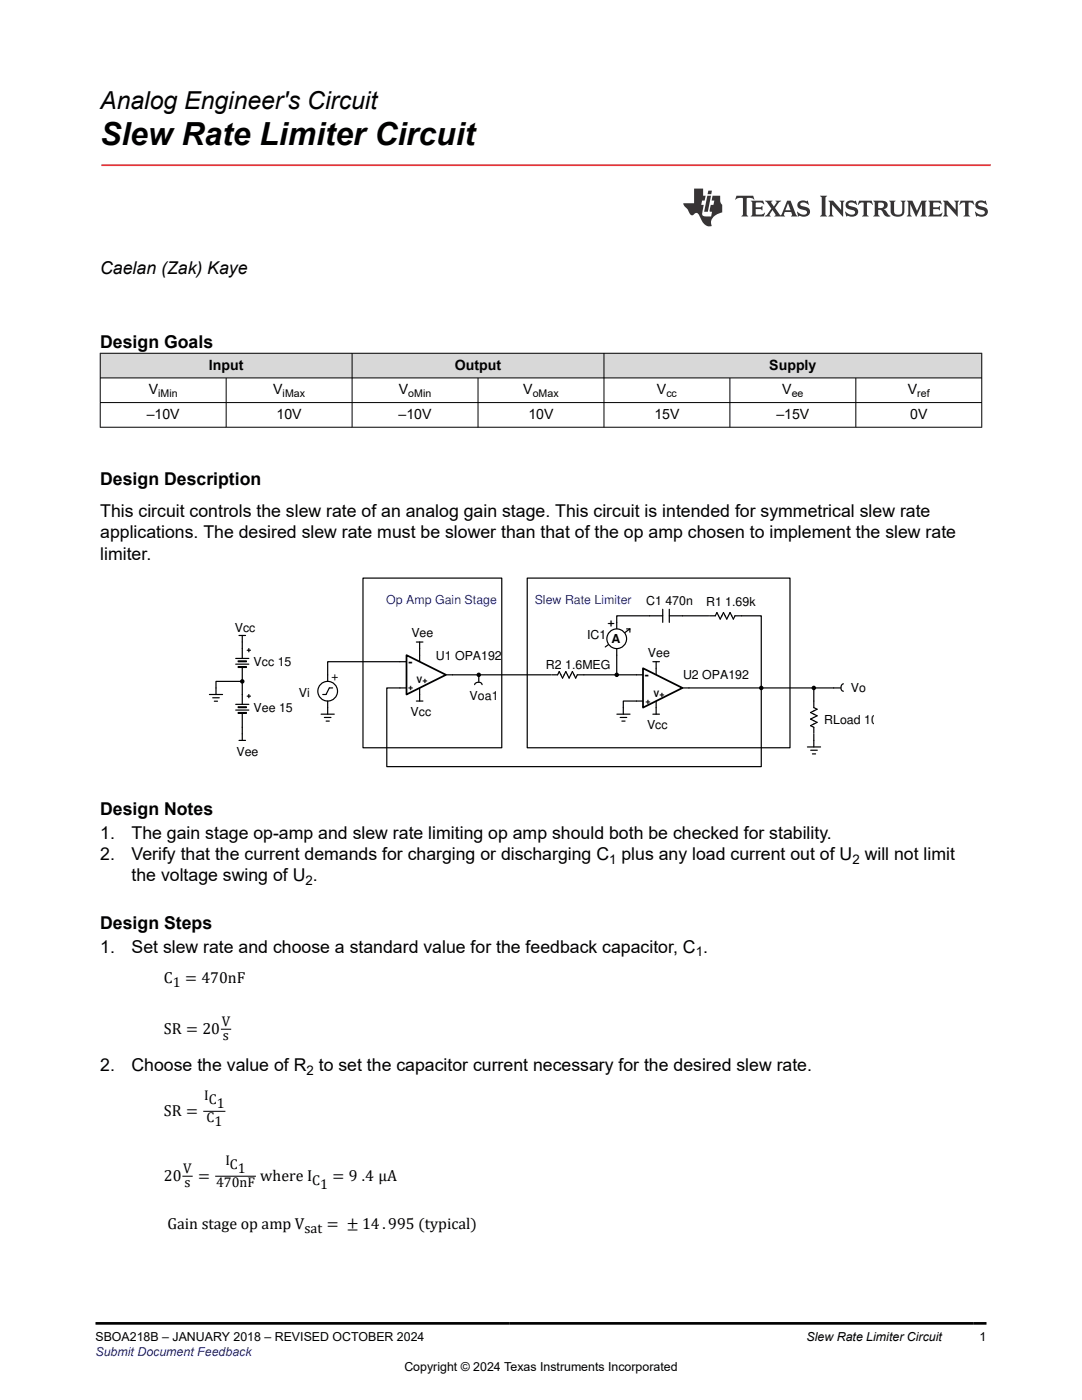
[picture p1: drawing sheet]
<svg xmlns="http://www.w3.org/2000/svg" width="216mm" height="279mm" viewBox="0 0 216 279" stroke-linecap="round" stroke-linejoin="round" font-family="sans-serif">
<g fill="#373435">
<path d="M159.3 40.3a.88 .88 0 0 0-.1 1 .88 .88 0 0 0 .8 .5l.8 .2a.43 .43 0 0 1 .2 .5 .43 .43 0 0 1-.4 .3 2.14 2.14 0 0 1-1.6-.5l.3 .9 .2-.1a1.78 1.78 0 0 0 2.1-.5 .96 .96 0 0 0-.9-1.3l-.8-.2-.2-.3a.97 .97 0 0 1 1.6 .1l-.1-.8-.2 .1-.5-.2a1.38 1.38 0 0 0-1.2 .3zM157.2 40.6l.5 1.4h-1zM152.6 40.1l1.3 1.5-.7 1.1-.6 .5h1.2l-.3-.3 .6-1 .7 1-.3 .3h2.2l-.3-.3 .2-.6h1.3l.2 .6-.3 .3h1.3l-.3-.5-1.1-2.6h-.6l-1.3 2.9-1.1-1.5 .6-1 .6-.4h-1.2l.3 .2-.6 .9-.5-.9 .2-.2zM149.8 40.1l.3 .5v2.1l-.3 .5h2.6l.2-.8-.6 .4h-1.2v-1.1l1 .1 .3 .2v-.9l-.3 .2-1 .1v-.9l.7-.1a1.02 1.02 0 0 1 .9 .4l-.1-.7zM147 39.1l-.2 .8a1.36 1.36 0 0 1 1.4-.3v3.1l-.3 .5h1.4l-.3-.5v-3l.3-.2a1.15 1.15 0 0 1 1.2 .4l-.2-.8z"/>
<path d="M194.8 40.3a.88 .88 0 0 0-.1 1 .88 .88 0 0 0 .8 .5l.8 .2a.43 .43 0 0 1 .2 .5 .43 .43 0 0 1-.4 .3 2.08 2.08 0 0 1-1.6-.5l.3 .9 .2-.1a1.76 1.76 0 0 0 2.1-.5 .95 .95 0 0 0-.9-1.3l-.9-.2-.1-.3a1 1 0 0 1 1.6 .1l-.1-.8-.3 .1-.3-.2a1.38 1.38 0 0 0-1.3 .3zM191.7 40.1l-.2 .8a.83 .83 0 0 1 1-.5l.1 2.3-.1 .2-.3 .3h1.4l-.3-.3v-.2v-2.1l.2-.2a.86 .86 0 0 1 .9 .5l-.2-.8zM188.2 40.1l.3 .5v2.1l-.3 .5h1l-.3-.5v-1.9l2.2 2.4v-2.6l.3-.5h-1l.3 .2v1.6l-1.6-1.8zM185.2 40.1l.3 .5v2.1l-.3 .5h2.6l.2-.8-.6 .4h-1.2v-1.1l1 .1 .3 .2v-.9l-.3 .2-1 .1v-.9l.6-.1a1.04 1.04 0 0 1 1.1 .4l-.2-.7zM180.9 40.1l.3 .5v2.1l-.3 .5h1l-.3-.5v-2l1.2 2.6 1.2-2.6v2l-.3 .5h1.3l-.4-.5v-2.1l.4-.5h-1.1l-.9 2-.9-2zM177.4 40.1l.3 .2a3.7 3.7 0 0 0 .3 2.6 1.68 1.68 0 0 0 2.4-.3l.1-2 .2-.5h-1l.3 .5v1.5a.82 .82 0 0 1-.8 .7 .82 .82 0 0 1-.8-.7v-1.8l.3-.2zM175.3 40.5l.1-.1a.63 .63 0 0 1 .8 .1 .63 .63 0 0 1 .1 .7l-.3 .3h-.8zM174.2 40.1l.3 .5v2.1l-.3 .5h1.4l-.3-.3-.1-1a.78 .78 0 0 1 1 .7 .89 .89 0 0 0 1.5 .4l-.5-.2-.5-.8-.4-.2a.84 .84 0 0 0 .8-.9 .84 .84 0 0 0-.8-.8zM171.4 40.1l-.2 .8h.1a.83 .83 0 0 1 1-.5v2.3v.2l-.3 .3h1.3l-.3-.3v-.2v-2.1l.2-.2a.87 .87 0 0 1 .9 .5l-.2-.8zM168.9 40.3a.88 .88 0 0 0-.1 1 .88 .88 0 0 0 .8 .5l.8 .2a.43 .43 0 0 1 .2 .5 .43 .43 0 0 1-.4 .3 1.52 1.52 0 0 1-1.5-.6l-.1 .1 .3 .9 .2-.1a1.79 1.79 0 0 0 2.1-.5 .95 .95 0 0 0-.9-1.3l-.8-.2-.2-.3a.97 .97 0 0 1 1.6 .1h.1l-.2-.8-.2 .1-.4-.2a1.34 1.34 0 0 0-1.3 .3zM165.3 40.1l.3 .5v2.1l-.3 .5h1l-.3-.5v-1.9l2.2 2.4v-2.6l.3-.5h-1l.3 .2v1.6l-1.6-1.8zM163.6 39.1l.4 .5v3.1l-.4 .5h1.4l-.3-.5v-3.1l.3-.5z"/>
<path d="M141.3 38l-.1 .8h.7l.2-.8zM141.1 39.1l-.6 3.2h.7l.7-3.2zM138.5 37.6v3h-2.2l.1 .3 .9 1.1a1.01 1.01 0 0 0 1 .9 .62 .62 0 0 1 .6-.4 .62 .62 0 0 1 .6 .4l.2 .3a2.2 2.2 0 0 0 2.1 2l.2-.1a1.96 1.96 0 0 1 1.5-2.5l.6-.2-.1-1.6a1.73 1.73 0 0 1-.3-1.7h-1.5l-.2 .9h.5l-.1 .9h-.6l-.2 .9v.4l.5 .1-.2 .9h-.7a.76 .76 0 0 1-1.1-.7l.3-1.6h-.5l.2-.9h.5l.2-.9h-.5v-1.5z"/>
</g>
<path d="M20.4 33h177.1" fill="none" stroke="#ed3237" stroke-width=".35"/>
<g fill="#d8d8d8">
<path d="M20 70.5h175.9v4.9h-175.9z" fill-rule="evenodd"/>
<path d="M20.1 70.6h50.1v4.8h-50.1z" fill-rule="evenodd"/>
<path d="M70.3 70.6h50.2v4.8h-50.2z" fill-rule="evenodd"/>
<path d="M120.6 70.6h75.2v4.8h-75.2z" fill-rule="evenodd"/>
</g>
<path d="M19.9 70.5h176.1M19.9 75.4h176.1M20 70.4v14.9M45.1 75.4v9.9M70.3 70.4v14.9M95.4 75.4v9.9M120.5 70.4v14.9M145.6 75.4v9.9M170.8 75.4v9.9M195.9 70.4v14.9M19.9 80.3h176.1M19.9 85.3h176.1" fill="none" stroke="#000" stroke-width=".2"/>
<g fill="#000">
<circle cx="95.5" cy="134.7" r=".33"/>
<circle cx="123.1" cy="134.7" r=".33"/>
<circle cx="151.9" cy="137.3" r=".33"/>
<circle cx="162.4" cy="137.3" r=".33"/>
</g>
<g fill="none" stroke="#000" stroke-width=".24">
<path d="M83.1 128.1h1.3M83.1 139.9h1.3M83.7 128.1v1.3M83.7 138.6v1.3M123.1 124.2v1.3M123.1 129.4v1.3M125 125.5h.7M125.7 125.5l-4.9 3.6M125.7 125.5v.7M130.3 132.1h1.3M130.9 132.1v1.3M123.1 142.5h2.6"/>
<path d="M123.8 143.2h1.3M124.4 141.2v1.3M130.3 142.5h1.3M130.9 141.2v1.3M161.1 149.1h2.6M161.8 149.7h1.3M162.4 147.8v1.3"/>
<circle cx="95.5" cy="134.7" r=".33"/>
<circle cx="123.1" cy="134.7" r=".33"/>
<circle cx="151.9" cy="137.3" r=".33"/>
<circle cx="162.4" cy="137.3" r=".33"/>
</g>
<circle cx="123.1" cy="127.5" r="1.96" fill="#fff"/>
<g fill="none" stroke="#000" stroke-width=".24">
<path d="M79.8 137.3h1.3M79.8 132.1h1.3M83.7 130.7v1.4M83.7 137.3v1.3M89 134.7h1.3M94.7 136.6a.8 .8 0 0 1 .8-.4 .8 .8 0 0 1 .7 .4M95.5 134.7v1.3M129.6 122.9h2.6M132.2 121.6v2.6M133.6 122.9h2.6M133.6 121.6v2.6M141.6 122.9h1.1l.4-.7 .6 1.4 .7-1.4 .6 1.4 .7-1.4 .6 1.4 .4-.7h1.3"/>
<path d="M162.4 139.9v1.3l.6 .3-1.3 .7 1.3 .7-1.3 .6 1.3 .7-1.3 .6 .7 .3v1.2"/>
<circle cx="123.1" cy="127.5" r="1.96"/>
</g>
<path d="M81.1 130.7l7.9 4-7.9 3.9z" fill="#fff"/>
<path d="M81.1 130.7l7.9 4-7.9 3.9z" fill="none" stroke="#000" stroke-width=".35"/>
<path d="M127 139.9h1.3M127 134.7h1.3M130.9 133.4v1.3M130.9 139.9v1.3M136.2 137.3h1.3" fill="none" stroke="#000" stroke-width=".24"/>
<path d="M128.3 133.4l7.9 3.9-7.9 3.9z" fill="#fff"/>
<path d="M128.3 133.4l7.9 3.9-7.9 3.9z" fill="none" stroke="#000" stroke-width=".35"/>
<g fill="none" stroke="#000" stroke-width=".24">
<path d="M79.8 132.1h-14.4v2.6M83.7 129.4v1.3M90.3 134.7h19.7M110.1 134.7h1.2l.3-.7 .6 1.3 .7-1.3 .7 1.3 .6-1.3 .7 1.3 .3-.6h11.8M123.1 130.7v4M127 139.9h-2.6v1.3M129.6 122.9h-6.5v1.3M136.2 122.9h5.2M137.5 137.3h30.1M148 122.9h3.9v30.1h-74.7v-15.7h2.6M162.4 137.3v2.6M168.3 136.5a.79 .79 0 0 0-.5 .7 .79 .79 0 0 0 .5 .7"/>
<path d="M162.4 146.5v1.3"/>
</g>
<path d="M106.8 117.5h20v3.1h-20z" fill-rule="evenodd" fill="#fff"/>
<path d="M106.8 117.5h20v3.1h-20z" fill="none" stroke="#fff" stroke-width=".24"/>
<path d="M76.4 118.3h22.4v3.1h-22.4z" fill-rule="evenodd" fill="#fff"/>
<path d="M76.4 118.3h22.4v3.1h-22.4z" fill="none" stroke="#fff" stroke-width=".24"/>
<g fill="none" stroke="#000" stroke-width=".24">
<path d="M72.4 115.4h27.7v33.8h-27.7zM105.2 115.4h52.4v33.8h-52.4zM41.8 138.6h2.6M42.4 139.3h1.4M43.1 137.3v1.3M47.7 126.8h1.3M48.3 126.8v1.3M49.3 138.9h.7M49.7 138.6v.7M65.4 134.7v1.3M65.4 139.9v2.6M66.4 137.3h-.7l-.6 1.3h-.7"/>
<path d="M47 140.6h2.7M47.7 147.8h1.3M48.3 146.5v1.3M64.1 142.5h2.6M64.7 143.2h1.3"/>
<circle cx="48.3" cy="136" r=".33"/>
<circle cx="65.4" cy="137.9" r="1.96"/>
</g>
<circle cx="48.3" cy="136" r=".33" fill="#000"/>
<path d="M47.5 141.1h1.7v.1h-1.7z" fill-rule="evenodd" fill="#fff"/>
<path d="M47 141.7h2.7M47.5 141.1h1.7v.1h-1.7z" fill="none" stroke="#000" stroke-width=".24"/>
<path d="M47.5 142.2h1.7v.2h-1.7z" fill-rule="evenodd" fill="#fff"/>
<path d="M47 131.4h2.7M48.3 138.6v2M49.3 129.8h.7M49.7 129.4v.7M47.5 142.2h1.7v.2h-1.7zM48.3 142.4v2.7" fill="none" stroke="#000" stroke-width=".24"/>
<path d="M47.5 131.9h1.7v.2h-1.7z" fill-rule="evenodd" fill="#fff"/>
<path d="M47 132.5h2.7M47.5 131.9h1.7v.2h-1.7z" fill="none" stroke="#000" stroke-width=".24"/>
<path d="M47.5 133h1.7v.2h-1.7z" fill-rule="evenodd" fill="#fff"/>
<path d="M42.8 139.9h.6M47.5 133h1.7v.2h-1.7zM48.3 136h-5.2v1.3M48.3 128.1v3.3M48.3 133.2v5.4M48.3 145.1v1.4M65.1 143.9h.6M124.1 143.9h.6M162.1 150.5h.6" fill="none" stroke="#000" stroke-width=".24"/>
<path d="M44.1 205.4h2M36.4 234.7h2M40.6 221.8h4.4M42.9 234.7h8.2" fill="none" stroke="#000" stroke-width=".21"/>
<path d="M27.7 3.7l-.2 .6 .5-.3h.6v.2v2.2l-.2 .3h1l-.2-.3v-2.2v-.2h.5l.5 .3-.1-.6zM29.8 4.4l.2 .4v1.6l-.2 .3h1.9l.1-.5a1.08 1.08 0 0 1-1.3 .1v-.6h.6l.4 .1v-.6l-.4 .2h-.6v-.6l.2-.1a1 1 0 0 1 1 .3l-.1-.6zM31.8 4.4l1 1.2-1 1.1h.9l-.2-.2 .4-.7 .5 .7-.2 .2h1.6l-.2-.2 .1-.4h1l.1 .4-.1 .2h.9l-.2-.3-.8-2h-.5l-1 2.2-.8-1.1 .9-1.1h-.8l.2 .2-.5 .7-.3-.7 .1-.2zM35.2 4.8l.4 1h-.8zM36.8 4.6a.65 .65 0 0 0-.2 .7 .65 .65 0 0 0 .6 .4l.7 .2 .1 .2a.79 .79 0 0 1-.7 .4 .79 .79 0 0 1-.7-.5l.1 .7 .2-.1a.93 .93 0 0 0 1.1 .1 .93 .93 0 0 0 .4-.9 1.46 1.46 0 0 0-1.2-.6l-.1-.4a1.09 1.09 0 0 1 1.2 .2l-.2-.6-.1 .1-.6-.1zM28.4 7.2l.2 .4v2.3l-.2 .4h1l-.2-.4v-2.3l.2-.4zM29.6 7.9l.2 .4v1.6l-.2 .4h.8l-.3-.4v-1.4l1.7 1.8v-2l.2-.4h-.8l.2 .3 .1 1.1-1.2-1.4zM32.3 8.1a.65 .65 0 0 0-.2 .7 .65 .65 0 0 0 .7 .4l.6 .2 .1 .3a.79 .79 0 0 1-.7 .3 .79 .79 0 0 1-.7-.5l.1 .8 .2-.1a.93 .93 0 0 0 1.1 0 .93 .93 0 0 0 .4-.9 1.46 1.46 0 0 0-1.2-.6l-.1-.4a1.09 1.09 0 0 1 1.2 .2l-.2-.6-.1 .1-.6-.1zM34.1 7.9l-.1 .7a.63 .63 0 0 1 .7-.4l.1 1.7-.3 .4h1l-.2-.4v-1.7a.66 .66 0 0 1 .8 .4l-.1-.7zM36.2 7.9l.2 .4v1.6l-.2 .4h.9l-.2-.2v-.8l.5 .1 .1 .1a.79 .79 0 0 0 1.2 .7l-1-1a.61 .61 0 0 0 .6-.6 .61 .61 0 0 0-.5-.6zM36.9 8.3l.2-.1a.47 .47 0 0 1 .5 .1 .47 .47 0 0 1 .1 .5l-.2 .2h-.6zM38.5 7.9l.2 .3a2.27 2.27 0 0 0 .4 1.9 1.04 1.04 0 0 0 1.7-.6v-1.3l.2-.3h-.8l.2 .4v1.2a.6 .6 0 0 1-.6 .5 .6 .6 0 0 1-.6-.5v-1.2l.3-.4zM41.1 7.9l.2 .4v1.6l-.2 .4h.7l-.2-.4v-1.5l.9 1.9 .8-1.9v1.5l-.2 .4h1l-.3-.4v-1.6l.3-.4h-.8l-.7 1.6-.7-1.6zM44.3 7.9l.2 .4v1.6l-.2 .4h1.9l.1-.6a1.09 1.09 0 0 1-1.3 .1v-.6h.6l.4 .2v-.7l-.4 .2h-.6v-.5l.2-.2a1.01 1.01 0 0 1 1 .3l-.1-.6zM46.4 7.9l.3 .4v1.6l-.3 .4h.8l-.2-.4v-1.4l1.6 1.8v-2l.2-.4h-.7l.2 .3v1.1l-1.2-1.4zM49 7.9l-.1 .7a.63 .63 0 0 1 .8-.4v1.7l-.3 .4h1l-.2-.4v-1.7a.66 .66 0 0 1 .8 .4l-.1-.7zM51.4 8.1a.65 .65 0 0 0-.2 .7 .65 .65 0 0 0 .6 .4l.6 .2 .2 .3a.79 .79 0 0 1-.8 .3 .79 .79 0 0 1-.6-.5l.1 .8 .2-.1a.93 .93 0 0 0 1 0 .93 .93 0 0 0 .5-.9 1.46 1.46 0 0 0-1.3-.6l-.1-.4a1.09 1.09 0 0 1 1.3 .2l-.2-.6-.2 .1-.5-.1z" fill="#231f20"/>
<path d="M21.1 2.3v2.8h-2.1l.1 .4 .9 .9a.95 .95 0 0 0 .9 .9 .59 .59 0 0 1 .6-.3 .59 .59 0 0 1 .5 .3l.4 .8a1.59 1.59 0 0 0 2.1 1.3 1.61 1.61 0 0 1 1-2.2l1-.4-.1-1.4a1.59 1.59 0 0 1-.4-1.7h-1.4l-.2 .9h.5l-.1 .8h-.5l-.2 1v.3h.4l-.2 .9h-.6a.73 .73 0 0 1-1.1-.6l.3-1.6h-.5l.2-.8h.5l.2-.9h-.5v-1.4zM23.6 3.7l-.6 3h.7l.6-3zM23.8 2.7l-.1 .7h.7l.1-.7z" fill="#ed1c24"/>
<path d="M19 15h177.8M19 264.1h177.8" fill="none" stroke="#000" stroke-width=".53"/>
<path d="M0 0h215.9v15.9h-215.9z" fill-rule="evenodd" fill="#fff"/>
<text font-size="6.3" x="20" y="29">Slew Rate Limiter Circuit</text>
<text font-size="4.9" x="20" y="21.8">Analog Engineer's Circuit</text>
<g font-size="3.5">
<text x="20" y="54.6">Caelan (Zak) Kaye</text>
<text x="20" y="69.4">Design Goals</text>
<text x="20" y="96.9">Design Description</text>
<text x="20" y="103.2">This circuit controls the slew rate of an analog gain stage. This circuit is intended for symmetrical slew rate</text>
<text x="20" y="107.4">applications. The desired slew rate must be slower than that of the op amp chosen to implement the slew rate</text>
<text x="20" y="111.7">limiter.</text>
<text x="20" y="162.6">Design Notes</text>
<text x="20" y="167.4">1.</text>
<text x="26.3" y="167.4">The gain stage op-amp and slew rate limiting op amp should both be checked for stability.</text>
<text x="20" y="171.6">2.</text>
<text x="26.3" y="171.6">Verify that the current demands for charging or discharging C plus any load current out of U will not limit</text>
<text x="26.3" y="175.9">the voltage swing of U .</text>
<text x="20" y="185.4">Design Steps</text>
<text x="20" y="190.2">1.</text>
<text x="26.2" y="190.2">Set slew rate and choose a standard value for the feedback capacitor, C .</text>
<text x="20" y="213.8">2.</text>
<text x="26.3" y="213.8">Choose the value of R to set the capacitor current necessary for the desired slew rate.</text>
</g>
<g font-size="3.2">
<text x="32.7" y="196.2">C</text>
<text x="32.7" y="206.3">SR = 20</text>
<text x="32.7" y="222.7">SR =</text>
<text x="32.7" y="235.6">20</text>
<text x="39.5" y="235.6">=</text>
<text x="51.9" y="235.6">where I</text>
<text x="66.3" y="235.6">= 9 .4 μA</text>
<text x="33.4" y="245.3">Gain stage op amp V</text>
</g>
<g font-size="2.8">
<text x="41.7" y="73.8">Input</text>
<text x="90.8" y="73.8">Output</text>
<text x="153.5" y="73.8">Supply</text>
<text x="29.3" y="83.6">–10V</text>
<text x="29.7" y="78.7">V</text>
<text x="54.5" y="78.7">V</text>
<text x="55.2" y="83.6">10V</text>
<text x="79.5" y="83.6">–10V</text>
<text x="79.6" y="78.7">V</text>
<text x="104.4" y="78.7">V</text>
<text x="105.4" y="83.6">10V</text>
<text x="130.6" y="83.6">15V</text>
<text x="131.1" y="78.7">V</text>
<text x="154.9" y="83.6">–15V</text>
<text x="156.1" y="78.7">V</text>
<text x="181.2" y="78.7">V</text>
<text x="181.6" y="83.6">0V</text>
<text x="34.5" y="197">1 = 470nF</text>
<text x="44.3" y="204.8">V</text>
<text x="44.5" y="207.6">s</text>
<text x="40.7" y="219.6">I</text>
<text x="41.7" y="220.4">C</text>
<text x="43.2" y="221.2">1</text>
<text x="41.2" y="224">C</text>
<text x="42.8" y="224.8">1</text>
<text x="45" y="232.5">I</text>
<text x="45.9" y="233.3">C</text>
<text x="36.6" y="234.1">V</text>
<text x="36.8" y="236.9">s</text>
<text x="43.1" y="237">470nF</text>
<text x="47.5" y="234.1">1</text>
<text x="62.3" y="236.4">C</text>
<text x="63.9" y="237.2">1</text>
<text x="60.8" y="246">sat = ± 14.995 (typical)</text>
</g>
<g font-size="2.6">
<text x="121.6" y="172.3">1</text>
<text x="170.1" y="172.3">2</text>
<text x="61" y="176.6">2</text>
<text x="138.8" y="190.9">1</text>
<text x="61.2" y="214.5">2</text>
</g>
<g font-size="2.5" fill="#00f">
<text x="77.1" y="120.5">Op Amp Gain Stage</text>
<text x="106.7" y="120.6">Slew Rate Limiter</text>
<text x="19" y="270.6">Submit Document Feedback</text>
</g>
<g font-size="2.5">
<text x="121.2" y="125.2">+</text>
<text x="128.9" y="120.7">C1 470n</text>
<text x="140.9" y="121">R1 1.69k</text>
<text x="46.9" y="126.1">Vcc</text>
<text x="82.1" y="127.2">Vee</text>
<text x="87" y="131.8">U1 OPA192</text>
<text x="117.2" y="127.5">IC1</text>
<text x="122" y="128.4">A</text>
<text x="129.3" y="131.1">Vee</text>
<text x="50.6" y="132.9">Vcc 15</text>
<text x="67.4" y="135.8" transform="rotate(-90 67.4 135.8)">+</text>
<text x="81.5" y="132.9">-</text>
<text x="108.9" y="133.6">R2 1.6MEG</text>
<text x="128.7" y="135.5">-</text>
<text x="136.3" y="135.5">U2 OPA192</text>
<text x="50.6" y="142.1">Vee 15</text>
<text x="59.7" y="139.1">Vi</text>
<text x="81.9" y="142.9">Vcc</text>
<text x="93.7" y="139.6">Voa1</text>
<text x="169.8" y="138.2">Vo</text>
<text x="129.1" y="145.5">Vcc</text>
<text x="164.5" y="144.5">RLoad 10k</text>
<text x="47.2" y="150.9">Vee</text>
<text x="19" y="267.6">SBOA218B – JANUARY 2018 – REVISED OCTOBER 2024</text>
<text x="160.9" y="267.6">Slew Rate Limiter Circuit</text>
<text x="195.5" y="267.6">1</text>
<text x="80.7" y="273.5">Copyright © 2024 Texas Instruments Incorporated</text>
</g>
<g font-size="2.1">
<text x="31.6" y="79.3">iMin</text>
<text x="56.4" y="79.3">iMax</text>
<text x="81.5" y="79.3">oMin</text>
<text x="106.3" y="79.3">oMax</text>
<text x="133" y="79.3">cc</text>
<text x="158" y="79.3">ee</text>
<text x="183" y="79.3">ref</text>
</g>
<g font-size="1.8">
<text x="81.5" y="137.7">+</text>
<text x="83.1" y="136.2">V+</text>
<text x="128.8" y="140.5">+</text>
<text x="130.4" y="139">V+</text>
</g>
</svg>
